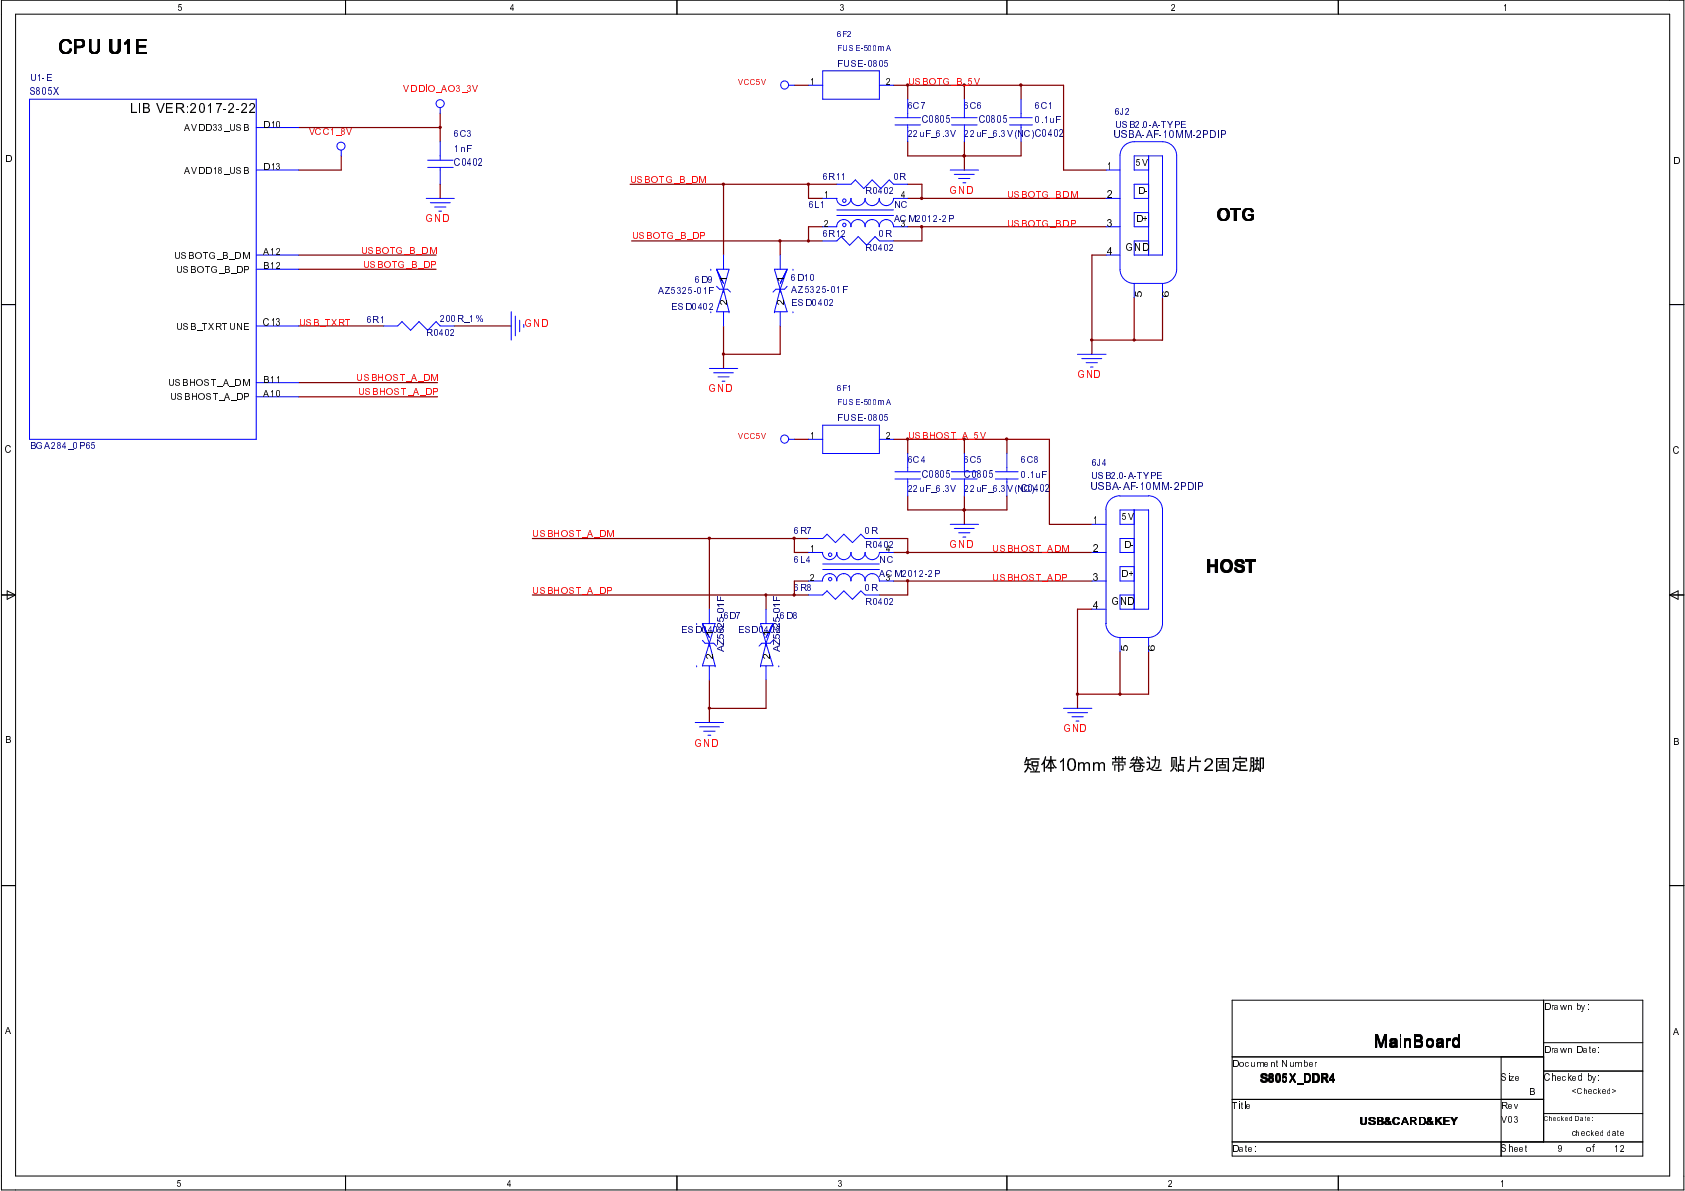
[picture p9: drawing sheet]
<svg xmlns="http://www.w3.org/2000/svg" width="297mm" height="210mm" viewBox="0 0 297 210" stroke-linecap="round" stroke-linejoin="round" font-family="sans-serif">
<g fill="none" stroke="#800000" stroke-width=".21">
<path d="M77.6 20v5M140 15h2.5M157.5 15h30v15h7.5M160 15v2.5M170 15v2.5M180 15v2.5M52.7 22.5h24.9M60.2 27.5v2.5h-7.5M77.6 32.5v2.5M111.1 32.5h36.4M127.5 32.5v12.5M142.5 32.5v2.5h2.5"/>
<path d="M145 40h-2.5v2.5M160 32.5h2.5v2.5M160 35h35M160 40h35M160 25v2.5h20v-2.5M162.5 40v2.5h-5M170 27.5h.1M170 25v5M52.7 57.4h14.9M52.7 45h24.2M52.7 47.5h24.2M80.1 57.4h10"/>
<path d="M111.3 42.5h33.7M127.5 57.4v7.5M137.5 42.5v2.5M137.5 57.4v5h-10M195 45h-2.5v17.4M199.9 52.5v7.4M204.9 52.5v7.4h-12.4M52.7 69.9h24.4M52.7 67.4h24.4M140 77.4h2.5M157.5 77.4h27.5v15h7.5M160 77.4v2.5"/>
<path d="M170 77.4v2.5M177.5 77.4v2.5M93.8 94.9h48.7M125 94.9v12.5M140 94.9v2.5h2.5M155 94.9h5v2.5M157.5 97.4h35M160 87.4v2.5h17.5v-2.5M170 89.9h.1M170 87.4v5M93.8 104.9h48.7M125 119.8v7.5"/>
<path d="M135 104.9v2.5M135 119.8v5h-10M142.5 102.4h-2.5v2.5M157.5 102.4h35M160 102.4v2.5h-5M192.5 107.4h-2.6v17.4M197.4 114.9v7.4M202.5 114.9v7.4h-12.6"/>
</g>
<path d="M139.8 104.7h.3v.3h-.3z" fill-rule="evenodd" fill="#800000"/>
<path d="M139.8 104.7h.3v.3h-.3z" fill="none" stroke="#800000" stroke-width=".18"/>
<path d="M134.9 104.7h.3v.3h-.3z" fill-rule="evenodd" fill="#800000"/>
<path d="M134.9 104.7h.3v.3h-.3z" fill="none" stroke="#800000" stroke-width=".18"/>
<path d="M142.4 32.3h.2v.3h-.2z" fill-rule="evenodd" fill="#800000"/>
<path d="M142.4 32.3h.2v.3h-.2z" fill="none" stroke="#800000" stroke-width=".18"/>
<path d="M127.4 32.3h.3v.3h-.3z" fill-rule="evenodd" fill="#800000"/>
<path d="M127.4 32.3h.3v.3h-.3z" fill="none" stroke="#800000" stroke-width=".18"/>
<path d="M124.9 94.7h.3v.3h-.3z" fill-rule="evenodd" fill="#800000"/>
<path d="M124.9 94.7h.3v.3h-.3z" fill="none" stroke="#800000" stroke-width=".18"/>
<path d="M139.8 94.7h.3v.3h-.3z" fill-rule="evenodd" fill="#800000"/>
<path d="M139.8 94.7h.3v.3h-.3z" fill="none" stroke="#800000" stroke-width=".18"/>
<path d="M137.3 42.3h.3v.3h-.3z" fill-rule="evenodd" fill="#800000"/>
<path d="M137.3 42.3h.3v.3h-.3z" fill="none" stroke="#800000" stroke-width=".18"/>
<path d="M142.4 42.3h.2v.3h-.2z" fill-rule="evenodd" fill="#800000"/>
<path d="M142.4 42.3h.2v.3h-.2z" fill="none" stroke="#800000" stroke-width=".18"/>
<path d="M162.3 39.8h.3v.3h-.3z" fill-rule="evenodd" fill="#800000"/>
<path d="M162.3 39.8h.3v.3h-.3z" fill="none" stroke="#800000" stroke-width=".18"/>
<path d="M159.9 97.2h.2v.3h-.2z" fill-rule="evenodd" fill="#800000"/>
<path d="M159.9 97.2h.2v.3h-.2z" fill="none" stroke="#800000" stroke-width=".18"/>
<path d="M162.3 34.8h.3v.3h-.3z" fill-rule="evenodd" fill="#800000"/>
<path d="M162.3 34.8h.3v.3h-.3z" fill="none" stroke="#800000" stroke-width=".18"/>
<path d="M159.9 102.2h.2v.3h-.2z" fill-rule="evenodd" fill="#800000"/>
<path d="M159.9 102.2h.2v.3h-.2z" fill="none" stroke="#800000" stroke-width=".18"/>
<path d="M77.4 22.3h.3v.3h-.3z" fill-rule="evenodd" fill="#800000"/>
<path d="M77.4 22.3h.3v.3h-.3z" fill="none" stroke="#800000" stroke-width=".18"/>
<path d="M169.8 14.8h.3v.3h-.3z" fill-rule="evenodd" fill="#800000"/>
<path d="M169.8 14.8h.3v.3h-.3z" fill="none" stroke="#800000" stroke-width=".18"/>
<path d="M159.9 14.8h.2v.3h-.2z" fill-rule="evenodd" fill="#800000"/>
<path d="M159.9 14.8h.2v.3h-.2z" fill="none" stroke="#800000" stroke-width=".18"/>
<path d="M179.8 14.8h.3v.3h-.3z" fill-rule="evenodd" fill="#800000"/>
<path d="M179.8 14.8h.3v.3h-.3z" fill="none" stroke="#800000" stroke-width=".18"/>
<path d="M169.8 89.7h.3v.3h-.3z" fill-rule="evenodd" fill="#800000"/>
<path d="M169.8 89.7h.3v.3h-.3z" fill="none" stroke="#800000" stroke-width=".18"/>
<path d="M169.8 77.2h.3v.3h-.3z" fill-rule="evenodd" fill="#800000"/>
<path d="M169.8 77.2h.3v.3h-.3z" fill="none" stroke="#800000" stroke-width=".18"/>
<path d="M177.3 77.2h.3v.3h-.3z" fill-rule="evenodd" fill="#800000"/>
<path d="M177.3 77.2h.3v.3h-.3z" fill="none" stroke="#800000" stroke-width=".18"/>
<path d="M159.9 77.2h.2v.3h-.2z" fill-rule="evenodd" fill="#800000"/>
<path d="M159.9 77.2h.2v.3h-.2z" fill="none" stroke="#800000" stroke-width=".18"/>
<path d="M192.3 59.8h.3v.2h-.3z" fill-rule="evenodd" fill="#800000"/>
<path d="M192.3 59.8h.3v.2h-.3z" fill="none" stroke="#800000" stroke-width=".18"/>
<path d="M199.8 59.8h.3v.2h-.3z" fill-rule="evenodd" fill="#800000"/>
<path d="M199.8 59.8h.3v.2h-.3z" fill="none" stroke="#800000" stroke-width=".18"/>
<path d="M169.8 27.3h.3v.3h-.3z" fill-rule="evenodd" fill="#800000"/>
<path d="M169.8 27.3h.3v.3h-.3z" fill="none" stroke="#800000" stroke-width=".18"/>
<path d="M127.4 62.2h.3v.3h-.3z" fill-rule="evenodd" fill="#800000"/>
<path d="M127.4 62.2h.3v.3h-.3z" fill="none" stroke="#800000" stroke-width=".18"/>
<path d="M124.9 124.7h.3v.2h-.3z" fill-rule="evenodd" fill="#800000"/>
<path d="M124.9 124.7h.3v.2h-.3z" fill="none" stroke="#800000" stroke-width=".18"/>
<path d="M189.8 122.2h.3v.3h-.3z" fill-rule="evenodd" fill="#800000"/>
<path d="M189.8 122.2h.3v.3h-.3z" fill="none" stroke="#800000" stroke-width=".18"/>
<path d="M197.3 122.2h.3v.3h-.3z" fill-rule="evenodd" fill="#800000"/>
<path d="M197.3 122.2h.3v.3h-.3z" fill="none" stroke="#800000" stroke-width=".18"/>
<path d="M169.8 89.7h.3v.3h-.3z" fill-rule="evenodd" fill="#800000"/>
<path d="M169.8 89.7h.3v.3h-.3z" fill="none" stroke="#800000" stroke-width=".18"/>
<path d="M169.8 27.3h.3v.3h-.3z" fill-rule="evenodd" fill="#800000"/>
<path d="M169.8 27.3h.3v.3h-.3z" fill="none" stroke="#800000" stroke-width=".18"/>
<g fill="none" stroke="#00f" stroke-width=".18">
<path d="M5.2 17.5h40v59.9h-40zM77.6 19v1M139 15h1M142.5 15h2.5M145 12.5h10v5h-10zM155 15h2.5M160 17.5v3.2M170 17.5v3.2M180 17.5v3.2M45.2 30h7.5M45.2 22.5h7.5M60.2 26.5v1"/>
<path d="M75.1 35h5M75.4 28.2h4.5M75.4 29.5h4.5M75.9 35.7h3.5M76.6 36.5h2M77.3 37.2h.5M77.6 25v3.2M77.6 29.5v3M145 35h2.5a1.23 1.23 0 0 0 1.3 1.2 1.23 1.23 0 0 0 1.2-1.2 1.27 1.27 0 0 0 1.3 1.2M145 40h2.5M147.5 38h10M147.5 37h10"/>
<path d="M147.5 32.5h2.5l.8-.8 1.5 1.5 1.5-1.5 1.5 1.5 1.5-1.5 .7 .8h2.5M148.8 38.7a1.17 1.17 0 0 0-1.3 1.3M148.8 38.7a1.27 1.27 0 0 1 1.2 1.3M151.3 38.7a1.27 1.27 0 0 1 1.2 1.3M151.3 38.7a1.18 1.18 0 0 0-1.3 1.3M153.8 38.7a1.17 1.17 0 0 0-1.3 1.3M153.8 38.7a1.27 1.27 0 0 1 1.2 1.3M156.2 38.7a1.27 1.27 0 0 1 1.3 1.3h2.5M156.2 38.7a1.17 1.17 0 0 0-1.2 1.3M157.8 20.7h4.5M157.8 22h4.5M160 35h-2.5a1.25 1.25 0 0 1-1.2 1.2 1.25 1.25 0 0 1-1.3-1.2 1.25 1.25 0 0 1-1.2 1.2 1.25 1.25 0 0 1-1.3-1.2 1.3 1.3 0 0 1-1.2 1.2"/>
<path d="M160 22v3M167.5 30h5M167.7 20.7h4.6M167.7 22h4.6M168.2 30.7h3.5M169 31.5h2M169.8 32.2h.5M170 22v3M178 20.7h4M178 22h4M180 22v3M195 35h2.4"/>
<path d="M195 40h2.4M195 30h2.4M202.5 32.5h-2.6v2.5h2.6M202.5 37.5h-2.6v2.5h2.6M202.5 30h-2.6v-2.5h5v17.5h-5v-2.5h2.6M202.5 27.5v17.5M45.2 47.5h7.5M45.2 45h7.5M45.2 57.4h7.5M67.6 57.4h2.5l.8-.7 1.5 1.5 1.5-1.5 1.5 1.5 1.5-1.5 .7 .7h2.5M90.1 54.9v5M90.8 55.7v3.5"/>
<path d="M91.6 56.4v2.1M92.3 57.2v.5M125.3 47.5h.1M125.3 54.9h.1M126.3 50.5l.5 .5h1.5l.5 .5M126.3 47.5h2.2l-1 3.5M126.3 47.5l1.2 3.5M126.3 47.5l1.2 2.5M127.5 51l1 3.9M127.5 45v2.5M127.5 51v.5M127.5 54.9v2.5"/>
<path d="M127.5 51l-1.2 3.9h2.2M128.5 54.9h.1M136.5 54.9h.1M137.5 51l1.3 3.9h-2.3M137.5 51l-1 3.9M137.5 45v2.5M137.5 51v.5M137.5 54.9v2.5M138.8 50.5l-.5 .5h-1.5l-.5 .5M138.8 47.5h-2.3l1 3.5M138.8 47.5l-1.3 3.5M138.8 47.5l-1.3 2.5"/>
<path d="M139.8 47.5h.1M139.8 54.9h.1M145 42.5h2.5l.8-.8 1.5 1.5 1.5-1.5 1.5 1.5 1.5-1.5 .7 .8h2.5M195 45h2.4M199.9 50a2.5 2.5 0 0 1-2.5-2.5v-20a2.48 2.48 0 0 1 2.5-2.5h5a2.5 2.5 0 0 1 2.5 2.5v20a2.53 2.53 0 0 1-2.5 2.5M199.9 50h5M199.9 50v2.5M204.9 50v2.5M45.2 67.4h7.5M45.2 69.9h7.5M125 64.9h5M125.8 65.7h3.5"/>
<path d="M126.6 66.4h1.9M127.3 67.2h.5M139 77.4h1M142.5 77.4h2.5M145 74.9h10v5h-10zM155 77.4h2.5M160 79.9v3.2M170 79.9v3.2M177.5 79.9v3.2M189.9 62.4h5.1M190.7 63.2h3.5M191.5 63.9h2"/>
<path d="M192.2 64.7h.5M142.5 97.4h2.5a1.23 1.23 0 0 0 1.3 1.2 1.23 1.23 0 0 0 1.2-1.2 1.25 1.25 0 0 0 1.2 1.2 1.25 1.25 0 0 0 1.3-1.2 1.27 1.27 0 0 0 1.3 1.2M142.5 94.9h2.5l.8-.8 1.5 1.5 1.5-1.5 1.5 1.5 1.5-1.5 .7 .8h2.5M145 99.4h10M157.5 97.4h-2.5a1.25 1.25 0 0 1-1.2 1.2 1.25 1.25 0 0 1-1.3-1.2 1.3 1.3 0 0 1-1.2 1.2M157.8 83.1h4.5M157.8 84.4h4.5M160 84.4v3M167.5 92.4h5M167.7 83.1h4.6M167.7 84.4h4.6M168.2 93.1h3.5"/>
<path d="M169 93.9h2M169.8 94.7h.5M170 84.4v3M175.5 83.1h4M175.5 84.4h4M177.5 84.4v3M192.5 97.4h2.5M192.5 92.4h2.5M195 89.9l-.1 20a2.5 2.5 0 0 0 2.5 2.5M199.9 94.9h-2.5v2.5h2.5M199.9 92.4h-2.5v-2.5h5.1v17.5h-5.1v-2.5h2.5M199.9 89.9v17.5"/>
<path d="M199.9 99.9h-2.5v2.5h2.5M202.4 87.4a2.5 2.5 0 0 1 2.5 2.5v20M202.5 87.4h-5.1a2.4 2.4 0 0 0-2.5 2.5M122.8 109.9h.1M122.8 117.3h.1M123.8 112.9l.5 .5h1.5l.5 .5M123.8 109.9h2.3l-1.1 3.5M123.8 109.9l1.2 3.5M123.8 109.9l1.2 2.5M125 113.4l-1.2 3.9h2.3M125 113.4l1.1 3.9M125 107.4v2.5"/>
<path d="M125 113.4v.5M125 117.3v2.5M126.1 117.3h.1M134.1 117.3h.1M135 113.4l-.9 3.9M135 107.4v2.5M135 113.4v.5M135 117.3v2.5M135 113.4l1.3 3.9h-2.2M136.3 112.9l-.5 .5h-1.5l-.5 .5M136.3 109.9h-2.2l.9 3.5M136.3 109.9l-1.3 3.5"/>
<path d="M136.3 109.9l-1.3 2.5M137.3 109.9h.1M137.3 117.3h.1M142.5 104.9h2.5l.8-.8 1.5 1.5 1.5-1.5 1.5 1.5 1.5-1.5 .7 .8h2.5M142.5 102.4h2.5M145 100.4h10M146.3 101.1a1.17 1.17 0 0 0-1.3 1.3M146.3 101.1a1.27 1.27 0 0 1 1.2 1.3M148.8 101.1a1.17 1.17 0 0 0-1.3 1.3M148.8 101.1a1.27 1.27 0 0 1 1.2 1.3M151.3 101.1a1.27 1.27 0 0 1 1.2 1.3M151.3 101.1a1.18 1.18 0 0 0-1.3 1.3"/>
<path d="M153.8 101.1a1.27 1.27 0 0 1 1.2 1.3h2.5M153.8 101.1a1.17 1.17 0 0 0-1.3 1.3M192.5 107.4h2.5M192.5 102.4h2.5M197.4 112.4v2.5M197.4 112.4h5.1M202.5 112.4v2.5M204.9 109.9a2.53 2.53 0 0 1-2.5 2.5h.1M122.6 127.3h4.9M123.3 128.1h3.5M124 128.9h2.1M124.8 129.6h.5"/>
<path d="M187.5 124.8h5M188.2 125.6h3.5M189 126.3h2M189.7 127.1h.5"/>
<circle cx="77.6" cy="18.3" r=".71"/>
<circle cx="138.3" cy="15" r=".71"/>
<circle cx="60.1" cy="25.8" r=".71"/>
<circle cx="148.8" cy="35.4" r=".31"/>
<circle cx="148.8" cy="39.6" r=".31"/>
<circle cx="138.3" cy="77.4" r=".71"/>
<circle cx="146.3" cy="97.8" r=".31"/>
<circle cx="146.3" cy="102.1" r=".3"/>
</g>
<g fill="none" stroke="#000" stroke-width=".18">
<path d="M.3 0h296.5v209.7h-296.5zM2.7 2.5h291.6v204.8h-291.6zM60.9 0v2.5M119.3 0v2.5M177.5 0v2.5M235.9 0v2.5M.3 53.7h2.4M294.3 53.7h2.5M.3 104.9h2.4M1.3 104.1l1.4 .8-1.4 .7zM294.3 104.9h2.5M294.3 104.9l1.5-.8v1.5z"/>
<path d="M.3 156.1h2.4M294.3 156.1h2.5M217.2 176.3h72.4v27.5h-72.4zM272.1 176.3v25M217.2 193.8h54.9M217.2 186.3h54.9M264.6 186.3v17.5M272.1 188.8h17.5M272.1 183.8h17.5M272.1 196.3h17.5M60.9 207.3v2.4M119.3 207.3v2.4"/>
<path d="M177.5 207.3v2.4M217.2 201.3h72.4M235.9 207.3v2.4"/>
</g>
<text font-size="3.6" x="10.3" y="9.5">CPU U1E</text>
<g font-size="3.1">
<text x="214.5" y="38.9">OTG</text>
<text x="212.8" y="100.9">HOST</text>
<text x="180.3" y="135.8">短体10mm 带卷边 贴片2固定脚</text>
<text x="242.2" y="184.5">MainBoard</text>
</g>
<text font-size="2.6" x="22.9" y="20">LIB VER:2017-2-22</text>
<g font-size="2.1">
<text x="222.2" y="190.8">S805X_DDR4</text>
<text x="239.7" y="198.2">USB&amp;CARD&amp;KEY</text>
</g>
<g font-size="1.9">
<text x="195.2" y="30">1</text>
<text x="195.2" y="35">2</text>
<text x="195.2" y="40">3</text>
<text x="195.2" y="45">4</text>
<text x="201.3" y="52.3">5</text>
<text x="206.3" y="52.3">6</text>
<text x="192.7" y="92.4">1</text>
<text x="192.7" y="97.4">2</text>
<text x="192.7" y="102.4">3</text>
<text x="192.7" y="107.4">4</text>
<text x="198.8" y="114.7">5</text>
<text x="203.8" y="114.7">6</text>
</g>
<g font-size="1.9" fill="#000080">
<text x="196.3" y="24.3">USBA-AF-10MM-2PDIP</text>
<text x="192.2" y="86.3">USBA-AF-10MM-2PDIP</text>
</g>
<g font-size="1.8">
<text x="31.4" y="1.9">5</text>
<text x="89.8" y="1.9">4</text>
<text x="148" y="1.9">3</text>
<text x="206.5" y="1.9">2</text>
<text x="264.9" y="1.9">1</text>
<text x="142.8" y="15">1</text>
<text x="156.2" y="15">2</text>
<text x="32.5" y="23.1">AVDD33_USB</text>
<text x="46.4" y="22.5">D10</text>
<text x=".8" y="28.6">D</text>
<text x="46.4" y="30">D13</text>
<text x="200.3" y="29.3">5V</text>
<text x="294.9" y="28.9">D</text>
<text x="32.5" y="30.6">AVDD18_USB</text>
<text x="145.3" y="35">1</text>
<text x="158.8" y="35">4</text>
<text x="200.6" y="34.2">D-</text>
<text x="145.3" y="40">2</text>
<text x="158.8" y="40">3</text>
<text x="200.2" y="39.2">D+</text>
<text x="30.6" y="45.6">USBOTG_B_DM</text>
<text x="46.4" y="45">A12</text>
<text x="46.4" y="47.5">B12</text>
<text x="198.5" y="44.2">GND</text>
<text x="30.9" y="48.1">USBOTG_B_DP</text>
<text x="128.2" y="49.7">1</text>
<text x="128.2" y="53.7">2</text>
<text x="138.2" y="49.7">1</text>
<text x="138.2" y="53.7">2</text>
<text x="31" y="58.1">USB_TXRTUNE</text>
<text x="46.4" y="57.4">C13</text>
<text x="29.6" y="68.1">USBHOST_A_DM</text>
<text x="29.9" y="70.6">USBHOST_A_DP</text>
<text x="46.4" y="67.4">B11</text>
<text x="46.4" y="69.9">A10</text>
<text x="142.8" y="77.4">1</text>
<text x="156.2" y="77.4">2</text>
<text x=".8" y="79.8">C</text>
<text x="294.9" y="80.1">C</text>
<text x="197.8" y="91.7">5V</text>
<text x="142.8" y="97.4">1</text>
<text x="156.2" y="97.4">4</text>
<text x="197.7" y="101.6">D+</text>
<text x="198.1" y="96.6">D-</text>
<text x="142.8" y="102.4">2</text>
<text x="156.2" y="102.4">3</text>
<text x="196" y="106.6">GND</text>
<text x="125.7" y="112.1">1</text>
<text x="135.7" y="112.1">1</text>
<text x="125.7" y="116.1">2</text>
<text x="135.7" y="116.1">2</text>
<text x=".9" y="131">B</text>
<text x="295" y="131.2">B</text>
<text x="272.1" y="178.1">Drawn by:</text>
<text x=".9" y="182.2">A</text>
<text x="272.1" y="185.5">Drawn Date:</text>
<text x="295" y="182.4">A</text>
<text x="217.2" y="188">Document Number</text>
<text x="264.6" y="190.5">Size</text>
<text x="272.1" y="190.5">Checked by:</text>
<text x="217.2" y="195.5">Title</text>
<text x="264.6" y="198">V03</text>
<text x="264.6" y="195.5">Rev</text>
<text x="269.6" y="193">B</text>
<text x="217.2" y="203">Date:</text>
<text x="264.6" y="203">Sheet</text>
<text x="274.6" y="203">9</text>
<text x="279.6" y="203">of</text>
<text x="284.6" y="203">12</text>
<text x="31.2" y="209.1">5</text>
<text x="89.4" y="209.1">4</text>
<text x="147.8" y="209.1">3</text>
<text x="205.9" y="209.1">2</text>
<text x="264.4" y="209.1">1</text>
</g>
<g font-size="1.8" fill="#000080">
<text x="147.5" y="11.8">FUSE-0805</text>
<text x="5.2" y="14.3">U1-E</text>
<text x="5.2" y="16.7">S805X</text>
<text x="160" y="19.3">6C7</text>
<text x="162.5" y="21.8">C0805</text>
<text x="170" y="19.3">6C6</text>
<text x="172.5" y="21.8">C0805</text>
<text x="182.5" y="19.3">6C1</text>
<text x="182.5" y="21.8">0.1uF</text>
<text x="80.1" y="24.2">6C3</text>
<text x="80.1" y="29.3">C0402</text>
<text x="80.1" y="26.8">1nF</text>
<text x="160" y="24.2">22uF_6.3V</text>
<text x="170" y="24.2">22uF_6.3V(NC)C0402</text>
<text x="145" y="31.7">6R11</text>
<text x="152.5" y="34.2">R0402</text>
<text x="157.5" y="31.7">0R</text>
<text x="142.5" y="36.7">6L1</text>
<text x="145" y="41.7">6R12</text>
<text x="155" y="41.7">0R</text>
<text x="157.5" y="39.2">ACM2012-2P</text>
<text x="157.5" y="36.7">NC</text>
<text x="152.5" y="44.2">R0402</text>
<text x="116" y="51.7">AZ5325-01F</text>
<text x="122.6" y="50">6D9</text>
<text x="139.5" y="49.4">6D10</text>
<text x="139.5" y="53.9">ESD0402</text>
<text x="139.5" y="51.7">AZ5325-01F</text>
<text x="64.6" y="56.9">6R1</text>
<text x="75.1" y="59.2">R0402</text>
<text x="77.6" y="56.7">200R_1%</text>
<text x="118.3" y="54.7">ESD0402</text>
<text x="147.5" y="74.2">FUSE-0805</text>
<text x="5.2" y="79.2">BGA284_0P65</text>
<text x="160" y="81.7">6C4</text>
<text x="170" y="81.7">6C5</text>
<text x="180" y="81.7">6C8</text>
<text x="160" y="86.7">22uF_6.3V</text>
<text x="162.5" y="84.2">C0805</text>
<text x="170" y="84.2">C0805</text>
<text x="170" y="86.7">22uF_6.3V(NC)</text>
<text x="180" y="86.7">C0402</text>
<text x="180" y="84.2">0.1uF</text>
<text x="140" y="94.1">6R7</text>
<text x="152.5" y="94.1">0R</text>
<text x="140" y="99.1">6L4</text>
<text x="152.5" y="96.6">R0402</text>
<text x="155" y="101.6">ACM2012-2P</text>
<text x="155" y="99.1">NC</text>
<text x="127.5" y="107.1">1</text>
<text x="127.5" y="106.1">F</text>
<text x="137.5" y="107.1">1</text>
<text x="137.5" y="106.1">F</text>
<text x="140" y="104.1">6R8</text>
<text x="152.5" y="106.6">R0402</text>
<text x="152.5" y="104.1">0R</text>
<text x="120.1" y="111.6">ESD04023ESD04023</text>
<text x="127.5" y="109.1">6D7</text>
<text x="127.5" y="113.7">Z</text>
<text x="127.5" y="112.6">5</text>
<text x="127.5" y="110.6">2</text>
<text x="127.5" y="109.6">5</text>
<text x="127.5" y="108.7">-</text>
<text x="127.5" y="108.1">0</text>
<text x="137.5" y="109.1">6D8</text>
<text x="137.5" y="113.7">Z</text>
<text x="137.5" y="112.6">5</text>
<text x="137.5" y="110.6">2</text>
<text x="137.5" y="109.6">5</text>
<text x="137.5" y="108.7">-</text>
<text x="137.5" y="108.1">0</text>
<text x="127.5" y="114.9">A</text>
<text x="137.5" y="114.9">A</text>
</g>
<g font-size="1.8" fill="#f00">
<text x="71.1" y="16.3">VDDIO_AO3_3V</text>
<text x="160" y="15">USBOTG_B_5V</text>
<text x="54.4" y="23.7">VCC1_8V</text>
<text x="111.1" y="32.2">USBOTG_B_DM</text>
<text x="167.5" y="34.2">GND</text>
<text x="177.5" y="35">USBOTG_BDM</text>
<text x="75.1" y="39.2">GND</text>
<text x="177.5" y="40">USBOTG_BDP</text>
<text x="63.6" y="44.7">USBOTG_B_DM</text>
<text x="63.9" y="47.2">USBOTG_B_DP</text>
<text x="111.3" y="42.2">USBOTG_B_DP</text>
<text x="52.7" y="57.4">USB_TXRT</text>
<text x="92.6" y="57.7">GND</text>
<text x="62.8" y="67.2">USBHOST_A_DM</text>
<text x="63.1" y="69.7">USBHOST_A_DP</text>
<text x="125" y="69.2">GND</text>
<text x="189.9" y="66.7">GND</text>
<text x="160" y="77.4">USBHOST_A_5V</text>
<text x="93.8" y="94.7">USBHOST_A_DM</text>
<text x="167.5" y="96.6">GND</text>
<text x="175" y="97.4">USBHOST_ADM</text>
<text x="93.8" y="104.6">USBHOST_A_DP</text>
<text x="175" y="102.4">USBHOST_ADP</text>
<text x="122.6" y="131.6">GND</text>
<text x="187.5" y="129.1">GND</text>
</g>
<g font-size="1.7" fill="#000080">
<text x="196.5" y="20.2">6J2</text>
<text x="196.6" y="22.5">USB2.0-A-TYPE</text>
<text x="192.5" y="82.2">6J4</text>
<text x="192.4" y="84.4">USB2.0-A-TYPE</text>
</g>
<g font-size="1.5" fill="#000080">
<text x="147.5" y="6.5">6F2</text>
<text x="147.5" y="9">FUSE-500mA</text>
<text x="147.5" y="68.9">6F1</text>
<text x="147.5" y="71.4">FUSE-500mA</text>
</g>
<g font-size="1.5" fill="#f00">
<text x="130" y="15">VCC5V</text>
<text x="130" y="77.4">VCC5V</text>
</g>
<g font-size="1.5">
<text x="277.1" y="192.8">&lt;Checked&gt;</text>
<text x="277.1" y="200.3">checked date</text>
</g>
<text font-size="1.3" x="272.1" y="197.5">Checked Date:</text>
</svg>
